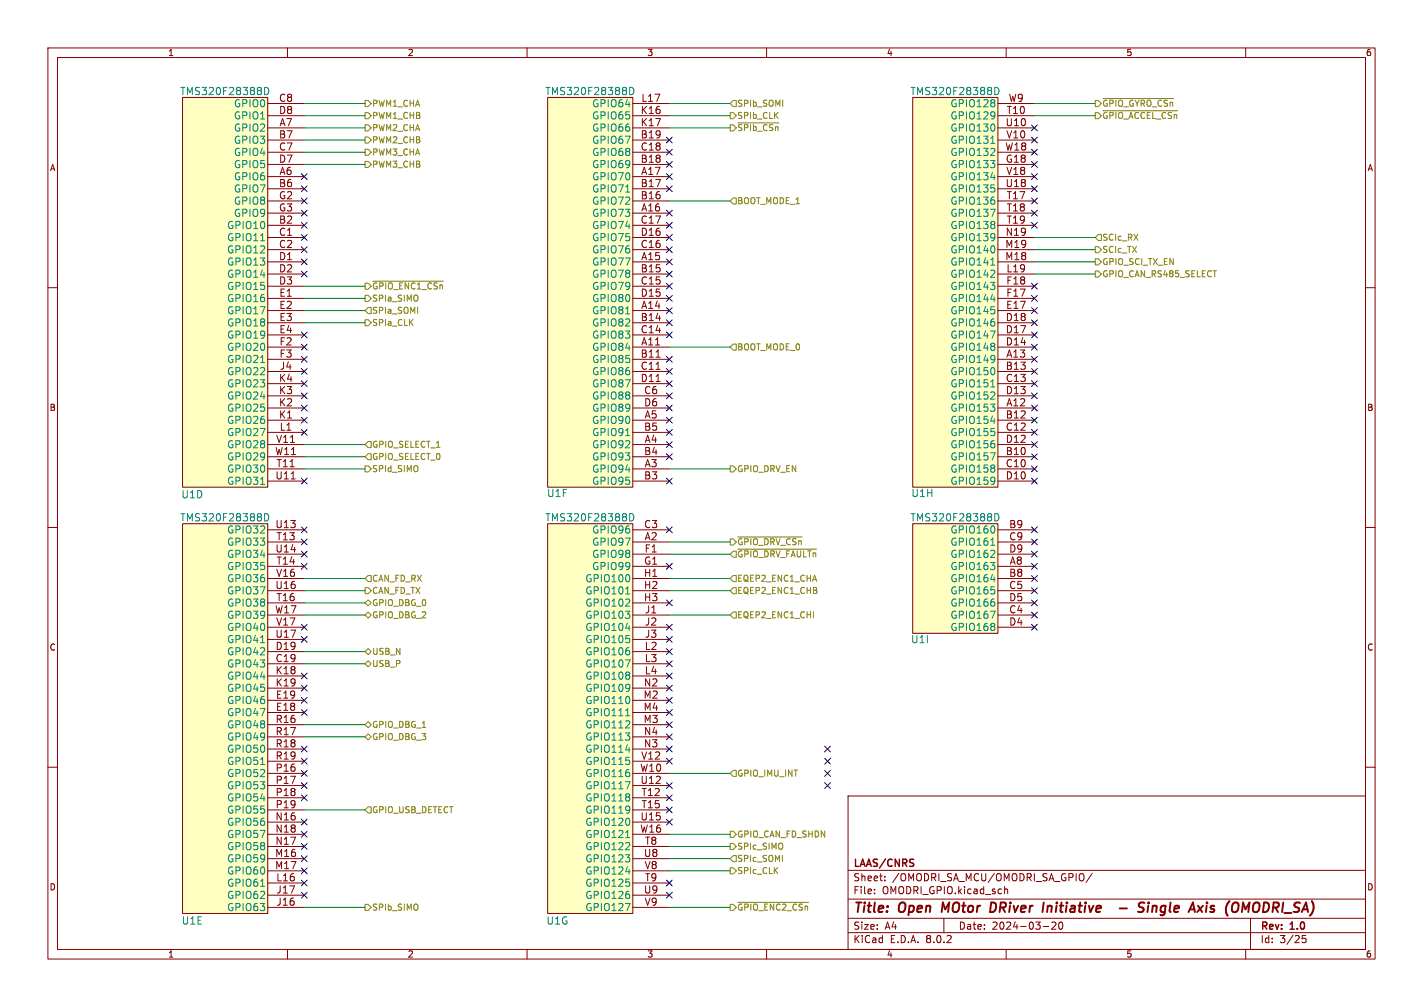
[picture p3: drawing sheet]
<svg xmlns="http://www.w3.org/2000/svg" width="297mm" height="210mm" viewBox="0 0 297 210" stroke-linecap="round" stroke-linejoin="round" font-family="sans-serif">
<g fill="none" stroke="#840000" stroke-width=".21">
<path d="M10 10h277v190h-277zM12 12h273v186h-273zM60 10v2M110 10v2M160 10v2M210 10v2M260 10v2M10 60h2M285 60h2M10 110h2M285 110h2M10 160h2"/>
<path d="M285 160h2M177 166h108v32h-108zM60 198v2M110 198v2M160 198v2M177 194.5h108M177 191.5h108M177 187.5h108M177 181.5h108M182.5 186.3v.1M182.5 185.5v.1M184.7 183.6v.1"/>
<path d="M184.7 182.8v.1M197 191.5v3M209.7 184.9v1.5M209.7 185.5l.2-.1 .3 .1 .1 .9M210 198v2M217.7 193.2h1.2M219.5 192.4l.6-.1 .3 .4-.9 1.1h.9M221.2 192.4l.1-.1a.8 .8 0 0 1 .5 .7 .8 .8 0 0 1-.5 .8 1 1 0 0 1-.1-1.4zM226 182.3a1.07 1.07 0 0 1 0 1.3M228 182.1l-1.3 2M260 198v2M261 191.5v6.5"/>
<path d="M272.5 195.1h-.7l-.1 .7 .3-.1h.5l.1 .3-.1 .5-.2 .1-.6-.1"/>
</g>
<g fill="none" stroke="#840000" stroke-width=".4">
<path d="M196.8 188.2l-.3 2M207.6 188.3l-.7-.1-.3 2h.5l.5-.3M218.7 188.9l-.2 1.3M219.3 188.9l-.6 .2M233.7 189.4h1.5M238.9 188.3a.85 .85 0 0 0-1.1 .1l-.1 .6M239.7 188.9l-.2 1.3M239.7 188.2v.2M240.6 189.1l.3-.2 .5 .1-.1 1.2M240.6 188.9l-.2 1.3M251.9 188.2v.2M252.6 190.1l.5 .1"/>
<path d="M253.3 188.9l-.5 .1-.1 .3v.1l.5 .1M261.6 188.9l-.1 1"/>
</g>
<path d="M190.5 20.3h17.8v81.3h-17.8z" fill="#ffffc2"/>
<g fill="none" stroke="#840000" stroke-width=".21">
<path d="M190.5 20.3h17.8v81.3h-17.8zM208.3 34.3h7.6M208.3 24.1h7.6M208.3 26.7h7.6M208.3 39.4h7.6M208.3 29.2h7.6M208.3 36.8h7.6M208.3 31.8h7.6M208.3 21.6h7.6M208.3 59.7h7.6M208.3 57.2h7.6M208.3 54.6h7.6"/>
<path d="M208.3 52.1h7.6M208.3 49.5h7.6M208.3 41.9h7.6M208.3 44.5h7.6M208.3 47h7.6M208.3 74.9h7.6M208.3 77.5h7.6M208.3 72.4h7.6M208.3 69.9h7.6M208.3 67.3h7.6M208.3 64.8h7.6M208.3 62.2h7.6"/>
<path d="M208.3 85.1h7.6M208.3 95.3h7.6M208.3 87.6h7.6M208.3 97.8h7.6M208.3 90.2h7.6M208.3 80h7.6M208.3 92.7h7.6M208.3 82.6h7.6M208.3 100.3h7.6"/>
</g>
<g fill="none" stroke="#008484" stroke-width=".21">
<path d="M207.6 18.2a.77 .77 0 0 1 .9 .8 .77 .77 0 0 1-.9 .7zM206.7 32.4h.9M206.8 29.9h.8M206.8 37h.9M207.6 31.1v.5M206.7 57.8h.9M206.7 43.6h1l-.6 1.5M206.8 55.3h.8M207.6 56.5v.5M206.7 69h1l-.6 1.5M206.8 62.4h.9M206.7 94.4h1l-.6 1.5"/>
<path d="M206.7 83.2h.9M206.8 87.8h.9M206.8 80.7h.8M207.6 81.9v.5"/>
</g>
<path d="M38.1 20.3h17.8v81.3h-17.8z" fill="#ffffc2"/>
<g fill="none" stroke="#840000" stroke-width=".21">
<path d="M38.1 20.3h17.8v81.3h-17.8zM55.9 36.8h7.6M55.9 26.7h7.6M55.9 39.4h7.6M55.9 29.2h7.6M55.9 31.8h7.6M55.9 21.6h7.6M55.9 34.3h7.6M55.9 24.1h7.6M55.9 47h7.6M55.9 49.5h7.6M55.9 52.1h7.6"/>
<path d="M55.9 54.6h7.6M55.9 57.2h7.6M55.9 59.7h7.6M55.9 41.9h7.6M55.9 44.5h7.6M55.9 62.2h7.6M55.9 64.8h7.6M55.9 67.3h7.6M55.9 69.9h7.6M55.9 72.4h7.6M55.9 74.9h7.6M55.9 77.5h7.6"/>
<path d="M55.9 87.6h7.6M55.9 85.1h7.6M55.9 82.6h7.6M55.9 80h7.6M55.9 90.2h7.6M55.9 97.8h7.6M55.9 92.7h7.6M55.9 95.3h7.6M60.8 99.9h.8M55.9 100.3h7.6"/>
</g>
<path d="M55.2 18.2a.77 .77 0 0 1 .9 .8 .77 .77 0 0 1-.9 .7zM54.4 50.2h.8M54.4 75.6h.8M54.4 101h.8" fill="none" stroke="#008484" stroke-width=".21"/>
<path d="M190.5 109.2h17.8v22.9h-17.8z" fill="#ffffc2"/>
<path d="M190.5 109.2h17.8v22.9h-17.8zM208.3 118.1h7.6M208.3 110.5h7.6M208.3 113h7.6M208.3 115.6h7.6M208.3 120.7h7.6M208.3 128.3h7.6M208.3 123.2h7.6M208.3 130.8h7.6M208.3 125.7h7.6" fill="none" stroke="#840000" stroke-width=".21"/>
<path d="M206.7 116.3h.9M206.8 113.7h.8M207.6 114.9v.5M207.6 107.1a.77 .77 0 0 1 .9 .8 .77 .77 0 0 1-.9 .7zM206.7 127.5h1l-.6 1.5M206.8 120.8h.9" fill="none" stroke="#008484" stroke-width=".21"/>
<path d="M114.3 109.2h17.8v81.3h-17.8z" fill="#ffffc2"/>
<g fill="none" stroke="#840000" stroke-width=".21">
<path d="M114.3 109.2h17.8v81.3h-17.8zM132.1 113h7.6M132.1 110.5h7.6M132.1 115.6h7.6M132.1 118.1h7.6M132.1 120.7h7.6M132.1 123.2h7.6M132.1 125.7h7.6M132.1 128.3h7.6M132.1 130.8h7.6M132.1 133.4h7.6M132.1 135.9h7.6"/>
<path d="M132.1 138.4h7.6M132.1 141h7.6M132.1 146.1h7.6M132.1 151.1h7.6M132.1 148.6h7.6M132.1 143.5h7.6M132.1 156.2h7.6M132.1 153.7h7.6M132.1 158.8h7.6M132.1 166.4h7.6M132.1 168.9h7.6M132.1 176.5h7.6"/>
<path d="M132.1 163.8h7.6M132.1 171.5h7.6M132.1 179.1h7.6M132.1 161.3h7.6M132.1 174h7.6M132.1 184.2h7.6M132.1 186.7h7.6M132.1 181.6h7.6M132.1 189.2h7.6"/>
</g>
<g fill="none" stroke="#008484" stroke-width=".21">
<path d="M131.4 107.1a.77 .77 0 0 1 .9 .8 .77 .77 0 0 1-.9 .7zM130.5 126.4h.9M130.5 137.6h1l-.6 1.5M130.6 123.9h.8M130.6 131h.9M131.4 125.1v.5M130.5 151.8h.9M130.6 149.3h.8M130.6 156.4h.9M131.4 150.5v.5M130.5 177.2h.9M130.5 163h1l-.6 1.5"/>
<path d="M130.6 174.7h.8M131.4 175.9v.5M130.5 188.4h1l-.6 1.5M130.6 181.8h.9"/>
</g>
<path d="M38.1 109.2h17.8v81.3h-17.8z" fill="#ffffc2"/>
<g fill="none" stroke="#840000" stroke-width=".21">
<path d="M38.1 109.2h17.8v81.3h-17.8zM55.9 113h7.6M55.9 118.1h7.6M55.9 110.5h7.6M55.9 115.6h7.6M55.9 138.4h7.6M55.9 135.9h7.6M55.9 125.7h7.6M55.9 123.2h7.6M55.9 133.4h7.6M55.9 120.7h7.6M55.9 130.8h7.6"/>
<path d="M55.9 128.3h7.6M55.9 148.6h7.6M55.9 146.1h7.6M55.9 141h7.6M55.9 143.5h7.6M55.9 151.1h7.6M55.9 153.7h7.6M55.9 156.2h7.6M55.9 158.8h7.6M55.9 179.1h7.6M55.9 171.5h7.6M55.9 176.5h7.6"/>
<path d="M55.9 174h7.6M55.9 161.3h7.6M55.9 163.8h7.6M55.9 166.4h7.6M55.9 168.9h7.6M55.9 189.2h7.6M55.9 186.7h7.6M55.9 184.2h7.6M55.9 181.6h7.6"/>
</g>
<path d="M55.2 107.1a.77 .77 0 0 1 .9 .8 .77 .77 0 0 1-.9 .7zM54.4 134h.8M54.4 159.4h.8M54.4 184.8h.8" fill="none" stroke="#008484" stroke-width=".21"/>
<path d="M114.3 20.3h17.8v81.3h-17.8z" fill="#ffffc2"/>
<g fill="none" stroke="#840000" stroke-width=".21">
<path d="M114.3 20.3h17.8v81.3h-17.8zM132.1 36.8h7.6M132.1 39.4h7.6M132.1 34.3h7.6M132.1 29.2h7.6M132.1 31.8h7.6M132.1 24.1h7.6M132.1 26.7h7.6M132.1 21.6h7.6M132.1 54.6h7.6M132.1 44.5h7.6M132.1 57.2h7.6"/>
<path d="M132.1 41.9h7.6M132.1 59.7h7.6M132.1 52.1h7.6M132.1 47h7.6M132.1 49.5h7.6M132.1 72.4h7.6M132.1 64.8h7.6M132.1 74.9h7.6M132.1 67.3h7.6M132.1 77.5h7.6M132.1 69.9h7.6M132.1 62.2h7.6"/>
<path d="M136.9 74.5h.9M132.1 97.8h7.6M132.1 92.7h7.6M132.1 87.6h7.6M132.1 95.3h7.6M132.1 90.2h7.6M132.1 82.6h7.6M132.1 80h7.6M132.1 85.1h7.6M132.1 100.3h7.6"/>
</g>
<path d="M131.4 18.2a.77 .77 0 0 1 .9 .8 .77 .77 0 0 1-.9 .7zM130.6 40.1h.8M130.6 65.5h.8M130.6 90.9h.8" fill="none" stroke="#008484" stroke-width=".21"/>
<g fill="none" stroke="#848400" stroke-width=".21">
<path d="M76.2 33.7h.6l.7 .6-.7 .6h-.6zM76.2 21h.6l.7 .6-.7 .6h-.6zM76.2 26h.6l.7 .7-.7 .6h-.6zM76.2 23.5h.6l.7 .6-.7 .7h-.6zM76.2 28.6h.6l.7 .6-.7 .6h-.6zM76.2 31.1h.6l.7 .7-.7 .6h-.6zM152.4 26h.6l.7 .7-.7 .6h-.6zM152.4 23.5h.6l.7 .6-.7 .7h-.6zM153 21h.7v1.2h-.7l-.6-.6zM154 25.6h8.6M228.6 21h.6l.7 .6-.7 .6h-.6zM228.6 23.5h.6l.7 .6-.7 .7h-.6z"/>
<path d="M230.2 20.5h14.7M230.2 23.1h15.6M76.2 59.1h.6l.7 .6-.7 .6h-.6zM77.8 58.6h14.7M153 41.3h.7v1.2h-.7l-.6-.6zM228.6 54h.6l.7 .6-.7 .6h-.6zM228.6 56.5h.6l.7 .7-.7 .6h-.6zM228.6 51.4h.6l.7 .7-.7 .6h-.6zM229.2 48.9h.7v1.3h-.7l-.6-.7zM76.2 66.7h.6l.7 .6-.7 .6h-.6zM76.2 61.6h.6l.7 .6-.7 .7h-.6zM76.8 64.1h.7v1.3h-.7l-.6-.6z"/>
<path d="M153 71.8h.7v1.2h-.7l-.6-.6zM76.2 97.2h.6l.7 .6-.7 .6h-.6zM76.8 92.1h.7v1.2h-.7l-.6-.6zM76.8 94.6h.7v1.3h-.7l-.6-.6zM152.4 97.2h.6l.7 .6-.7 .6h-.6zM152.4 112.4h.6l.7 .6-.7 .7h-.6zM153 114.9h.7v1.3h-.7l-.6-.6zM154 114.5h16.4M154 112h13.4M76.2 135.9l.6-.6 .7 .6-.7 .6zM76.2 138.4l.6-.6 .7 .6-.7 .7zM76.2 128.3l.6-.7 .7 .7-.7 .6z"/>
<path d="M76.2 122.6h.6l.7 .6-.7 .6h-.6zM76.2 125.7l.6-.6 .7 .6-.7 .7zM76.8 120h.7v1.3h-.7l-.6-.6zM153 127.6h.7v1.3h-.7l-.6-.6zM153 122.6h.7v1.2h-.7l-.6-.6zM153 120h.7v1.3h-.7l-.6-.6zM76.2 151.1l.6-.6 .7 .6-.7 .7zM76.8 153l.7 .7-.7 .6-.6-.6zM76.8 168.3h.7v1.2h-.7l-.6-.6zM152.4 175.9h.6l.7 .6-.7 .7h-.6zM152.4 173.4h.6l.7 .6-.7 .6h-.6zM153 178.4h.7v1.3h-.7l-.6-.6z"/>
<path d="M153 160.7h.7v1.2h-.7l-.6-.6zM76.2 188.6h.6l.7 .6-.7 .7h-.6zM152.4 188.6h.6l.7 .6-.7 .7h-.6zM152.4 181h.6l.7 .6-.7 .6h-.6zM154 188.2h14.7"/>
</g>
<g fill="none" stroke="#008400" stroke-width=".21">
<path d="M63.5 21.6h12.7M63.5 24.1h12.7M63.5 26.7h12.7M63.5 34.3h12.7M63.5 31.8h12.7M63.5 29.2h12.7M139.7 21.6h12.7M139.7 24.1h12.7M139.7 26.7h12.7M215.9 21.6h12.7M215.9 24.1h12.7M63.5 59.7h12.7"/>
<path d="M139.7 41.9h12.7M215.9 57.2h12.7M215.9 49.5h12.7M215.9 54.6h12.7M215.9 52.1h12.7M63.5 64.8h12.7M63.5 67.3h12.7M63.5 62.2h12.7M139.7 72.4h12.7M63.5 95.3h12.7M63.5 92.7h12.7M63.5 97.8h12.7"/>
<path d="M139.7 97.8h12.7M139.7 113h12.7M139.7 115.6h12.7M63.5 123.2h12.7M63.5 120.7h12.7M63.5 138.4h12.7M63.5 128.3h12.7M63.5 125.7h12.7M63.5 135.9h12.7M139.7 123.2h12.7M139.7 120.7h12.7M139.7 128.3h12.7"/>
<path d="M63.5 153.7h12.7M63.5 151.1h12.7M63.5 168.9h12.7M139.7 174h12.7M139.7 176.5h12.7M139.7 179.1h12.7M139.7 161.3h12.7M63.5 189.2h12.7M139.7 189.2h12.7M139.7 181.6h12.7"/>
</g>
<g fill="none" stroke="#000084" stroke-width=".21">
<path d="M62.9 38.8l1.2 1.2M62.9 36.2l1.2 1.2M64.1 38.8l-1.2 1.2M64.1 36.2l-1.2 1.2M139.1 38.8l1.2 1.2M139.1 33.7l1.2 1.2M139.1 36.2l1.2 1.2M139.1 28.6l1.2 1.2M139.1 31.1l1.2 1.3M140.3 38.8l-1.2 1.2M140.3 33.7l-1.2 1.2M140.3 36.2l-1.2 1.2"/>
<path d="M140.3 28.6l-1.2 1.2M140.3 31.1l-1.2 1.3M215.3 26.1l1.2 1.2M215.3 28.6l1.2 1.2M215.3 31.1l1.2 1.3M215.3 38.8l1.2 1.2M215.3 33.7l1.2 1.2M215.3 36.2l1.2 1.2M216.5 26.1l-1.2 1.2M216.5 28.6l-1.2 1.2M216.5 31.1l-1.2 1.3M216.5 38.8l-1.2 1.2"/>
<path d="M216.5 33.7l-1.2 1.2M216.5 36.2l-1.2 1.2M62.9 51.5l1.2 1.2M62.9 56.5l1.2 1.3M62.9 41.3l1.2 1.2M62.9 54l1.2 1.2M62.9 43.8l1.2 1.3M62.9 46.4l1.2 1.2M62.9 48.9l1.2 1.2M64.1 51.5l-1.2 1.2M64.1 56.5l-1.2 1.3M64.1 41.3l-1.2 1.2"/>
<path d="M64.1 54l-1.2 1.2M64.1 43.8l-1.2 1.3M64.1 46.4l-1.2 1.2M64.1 48.9l-1.2 1.2M139.1 46.4l1.2 1.2M139.1 48.9l1.2 1.2M139.1 51.5l1.2 1.2M139.1 43.8l1.2 1.3M139.1 59.1l1.2 1.2M139.1 56.5l1.2 1.3M139.1 54l1.2 1.2M140.3 46.4l-1.2 1.2"/>
<path d="M140.3 48.9l-1.2 1.2M140.3 51.5l-1.2 1.2M140.3 43.8l-1.2 1.3M140.3 59.1l-1.2 1.2M140.3 56.5l-1.2 1.3M140.3 54l-1.2 1.2M215.3 43.8l1.2 1.3M215.3 46.4l1.2 1.2M215.3 59.1l1.2 1.2M215.3 41.3l1.2 1.2M216.5 43.8l-1.2 1.3M216.5 46.4l-1.2 1.2"/>
<path d="M216.5 59.1l-1.2 1.2M216.5 41.3l-1.2 1.2M62.9 69.2l1.2 1.3M62.9 71.8l1.2 1.2M62.9 74.3l1.2 1.2M62.9 79.4l1.2 1.2M62.9 76.9l1.2 1.2M64.1 69.2l-1.2 1.3M64.1 71.8l-1.2 1.2M64.1 74.3l-1.2 1.2M64.1 79.4l-1.2 1.2M64.1 76.9l-1.2 1.2"/>
<path d="M139.1 74.3l1.2 1.2M139.1 61.6l1.2 1.2M139.1 66.7l1.2 1.2M139.1 64.2l1.2 1.2M139.1 76.9l1.2 1.2M139.1 69.2l1.2 1.3M139.1 79.4l1.2 1.2M140.3 74.3l-1.2 1.2M140.3 61.6l-1.2 1.2M140.3 66.7l-1.2 1.2M140.3 64.2l-1.2 1.2M140.3 76.9l-1.2 1.2"/>
<path d="M140.3 69.2l-1.2 1.3M140.3 79.4l-1.2 1.2M215.3 64.2l1.2 1.2M215.3 61.6l1.2 1.2M215.3 66.7l1.2 1.2M215.3 79.4l1.2 1.2M215.3 71.8l1.2 1.2M215.3 76.9l1.2 1.2M215.3 69.2l1.2 1.3M215.3 74.3l1.2 1.2M216.5 64.2l-1.2 1.2M216.5 61.6l-1.2 1.2"/>
<path d="M216.5 66.7l-1.2 1.2M216.5 79.4l-1.2 1.2M216.5 71.8l-1.2 1.2M216.5 76.9l-1.2 1.2M216.5 69.2l-1.2 1.3M216.5 74.3l-1.2 1.2M62.9 89.6l1.2 1.2M62.9 84.5l1.2 1.2M62.9 87l1.2 1.2M62.9 81.9l1.2 1.3M62.9 99.7l1.2 1.2M64.1 89.6l-1.2 1.2"/>
<path d="M64.1 84.5l-1.2 1.2M64.1 87l-1.2 1.2M64.1 81.9l-1.2 1.3M64.1 99.7l-1.2 1.2M139.1 94.6l1.2 1.3M139.1 92.1l1.2 1.2M139.1 84.5l1.2 1.2M139.1 87l1.2 1.2M139.1 81.9l1.2 1.3M139.1 89.6l1.2 1.2M139.1 99.7l1.2 1.2M140.3 94.6l-1.2 1.3"/>
<path d="M140.3 92.1l-1.2 1.2M140.3 84.5l-1.2 1.2M140.3 87l-1.2 1.2M140.3 81.9l-1.2 1.3M140.3 89.6l-1.2 1.2M140.3 99.7l-1.2 1.2M215.3 97.2l1.2 1.2M215.3 92.1l1.2 1.2M215.3 99.7l1.2 1.2M215.3 87l1.2 1.2M215.3 94.6l1.2 1.3M215.3 89.6l1.2 1.2"/>
<path d="M215.3 81.9l1.2 1.3M215.3 84.5l1.2 1.2M216.5 97.2l-1.2 1.2M216.5 92.1l-1.2 1.2M216.5 99.7l-1.2 1.2M216.5 87l-1.2 1.2M216.5 94.6l-1.2 1.3M216.5 89.6l-1.2 1.2M216.5 81.9l-1.2 1.3M216.5 84.5l-1.2 1.2M62.9 117.5l1.2 1.2M62.9 112.4l1.2 1.2"/>
<path d="M62.9 115l1.2 1.2M62.9 109.9l1.2 1.2M64.1 117.5l-1.2 1.2M64.1 115l-1.2 1.2M64.1 109.9l-1.2 1.2M64.1 112.4l-1.2 1.2M139.1 117.5l1.2 1.2M139.1 109.9l1.2 1.2M140.3 117.5l-1.2 1.2M140.3 109.9l-1.2 1.2M215.3 112.4l1.2 1.2M215.3 109.9l1.2 1.2"/>
<path d="M215.3 115l1.2 1.2M215.3 117.5l1.2 1.2M216.5 115l-1.2 1.2M216.5 112.4l-1.2 1.2M216.5 109.9l-1.2 1.2M216.5 117.5l-1.2 1.2M62.9 130.2l1.2 1.2M62.9 132.7l1.2 1.3M64.1 130.2l-1.2 1.2M64.1 132.7l-1.2 1.3M139.1 130.2l1.2 1.2M139.1 125.1l1.2 1.2"/>
<path d="M139.1 132.7l1.2 1.3M139.1 135.3l1.2 1.2M139.1 137.8l1.2 1.2M140.3 135.3l-1.2 1.2M140.3 130.2l-1.2 1.2M140.3 125.1l-1.2 1.2M140.3 132.7l-1.2 1.3M140.3 137.8l-1.2 1.2M215.3 127.7l1.2 1.2M215.3 125.1l1.2 1.2M215.3 130.2l1.2 1.2M215.3 120l1.2 1.3"/>
<path d="M215.3 122.6l1.2 1.2M216.5 120l-1.2 1.3M216.5 127.7l-1.2 1.2M216.5 125.1l-1.2 1.2M216.5 130.2l-1.2 1.2M216.5 122.6l-1.2 1.2M62.9 145.4l1.2 1.3M62.9 142.9l1.2 1.2M62.9 140.4l1.2 1.2M62.9 148l1.2 1.2M62.9 158.1l1.2 1.3M62.9 155.6l1.2 1.2"/>
<path d="M64.1 140.4l-1.2 1.2M64.1 145.4l-1.2 1.3M64.1 158.1l-1.2 1.3M64.1 142.9l-1.2 1.2M64.1 148l-1.2 1.2M64.1 155.6l-1.2 1.2M139.1 155.6l1.2 1.2M139.1 158.1l1.2 1.3M139.1 148l1.2 1.2M139.1 140.4l1.2 1.2M139.1 142.9l1.2 1.2M139.1 145.4l1.2 1.3"/>
<path d="M139.1 150.5l1.2 1.2M139.1 153.1l1.2 1.2M140.3 140.4l-1.2 1.2M140.3 142.9l-1.2 1.2M140.3 155.6l-1.2 1.2M140.3 158.1l-1.2 1.3M140.3 148l-1.2 1.2M140.3 145.4l-1.2 1.3M140.3 150.5l-1.2 1.2M140.3 153.1l-1.2 1.2M172.1 158.1l1.2 1.3M172.1 155.6l1.2 1.2"/>
<path d="M173.3 158.1l-1.2 1.3M173.3 155.6l-1.2 1.2M62.9 165.8l1.2 1.2M62.9 163.2l1.2 1.2M62.9 170.8l1.2 1.3M62.9 173.4l1.2 1.2M62.9 175.9l1.2 1.2M62.9 178.5l1.2 1.2M62.9 160.7l1.2 1.2M64.1 170.8l-1.2 1.3M64.1 160.7l-1.2 1.2M64.1 165.8l-1.2 1.2"/>
<path d="M64.1 163.2l-1.2 1.2M64.1 173.4l-1.2 1.2M64.1 175.9l-1.2 1.2M64.1 178.5l-1.2 1.2M139.1 170.8l1.2 1.3M139.1 163.2l1.2 1.2M139.1 165.8l1.2 1.2M139.1 168.3l1.2 1.2M140.3 168.3l-1.2 1.2M140.3 165.8l-1.2 1.2M140.3 170.8l-1.2 1.3M140.3 163.2l-1.2 1.2"/>
<path d="M172.1 163.2l1.2 1.2M172.1 160.7l1.2 1.2M173.3 163.2l-1.2 1.2M173.3 160.7l-1.2 1.2M62.9 186.1l1.2 1.2M62.9 183.5l1.2 1.3M62.9 181l1.2 1.2M64.1 186.1l-1.2 1.2M64.1 183.5l-1.2 1.3M64.1 181l-1.2 1.2M139.1 183.5l1.2 1.3M139.1 186.1l1.2 1.2"/>
<path d="M140.3 186.1l-1.2 1.2M140.3 183.5l-1.2 1.3"/>
</g>
<g font-size="2.8" fill="#840000">
<text x="178" y="190.9">Title:</text>
<text x="187.7" y="190.9">Open</text>
<text x="197.4" y="190.9">MOtor</text>
<text x="208.3" y="190.9">DRiver</text>
<text x="220.1" y="190.9">Initiative</text>
<text x="237.7" y="190.9">-</text>
<text x="242.5" y="190.9">Single</text>
<text x="254" y="190.9">Axis</text>
<text x="262.2" y="190.9">(OMODRI_SA)</text>
</g>
<g font-size="2.1" fill="#008484">
<text x="37.5" y="20">TMS320F28388D</text>
<text x="48.8" y="22.6">GPIO0</text>
<text x="113.7" y="20">TMS320F28388D</text>
<text x="123.5" y="22.6">GPIO64</text>
<text x="189.9" y="20">TMS320F28388D</text>
<text x="198.3" y="22.6">GPIO128</text>
<text x="48.8" y="27.6">GPIO2</text>
<text x="48.8" y="25.1">GPIO1</text>
<text x="123.5" y="25.1">GPIO65</text>
<text x="123.5" y="27.6">GPIO66</text>
<text x="198.3" y="25.1">GPIO129</text>
<text x="198.3" y="27.6">GPIO130</text>
<text x="48.8" y="30.2">GPIO3</text>
<text x="48.8" y="32.7">GPIO4</text>
<text x="48.8" y="35.3">GPIO5</text>
<text x="123.5" y="35.3">GPIO69</text>
<text x="123.5" y="30.2">GPIO67</text>
<text x="123.5" y="32.7">GPIO68</text>
<text x="198.3" y="35.3">GPIO133</text>
<text x="198.3" y="30.2">GPIO131</text>
<text x="198.3" y="32.7">GPIO132</text>
<text x="48.8" y="37.8">GPIO6</text>
<text x="48.8" y="40.3">GPIO7</text>
<text x="123.5" y="37.8">GPIO70</text>
<text x="123.5" y="40.3">GPIO71</text>
<text x="198.3" y="40.3">GPIO135</text>
<text x="198.3" y="37.8">GPIO134</text>
<text x="47.3" y="48">GPIO10</text>
<text x="48.8" y="42.9">GPIO8</text>
<text x="48.8" y="45.4">GPIO9</text>
<text x="123.5" y="45.4">GPIO73</text>
<text x="123.5" y="42.9">GPIO72</text>
<text x="123.5" y="48">GPIO74</text>
<text x="198.3" y="42.9">GPIO136</text>
<text x="198.3" y="45.4">GPIO137</text>
<text x="198.3" y="48">GPIO138</text>
<text x="47.3" y="50.5">GPIO11</text>
<text x="47.3" y="53">GPIO12</text>
<text x="123.5" y="53">GPIO76</text>
<text x="123.5" y="50.5">GPIO75</text>
<text x="198.3" y="53">GPIO140</text>
<text x="198.3" y="50.5">GPIO139</text>
<text x="47.3" y="55.6">GPIO13</text>
<text x="47.3" y="58.1">GPIO14</text>
<text x="123.5" y="55.6">GPIO77</text>
<text x="123.5" y="58.1">GPIO78</text>
<text x="198.3" y="58.1">GPIO142</text>
<text x="198.3" y="55.6">GPIO141</text>
<text x="47.3" y="60.7">GPIO15</text>
<text x="47.3" y="63.2">GPIO16</text>
<text x="47.3" y="65.7">GPIO17</text>
<text x="123.5" y="65.7">GPIO81</text>
<text x="123.5" y="60.7">GPIO79</text>
<text x="123.5" y="63.2">GPIO80</text>
<text x="198.3" y="65.7">GPIO145</text>
<text x="198.3" y="63.2">GPIO144</text>
<text x="198.3" y="60.7">GPIO143</text>
<text x="47.3" y="68.3">GPIO18</text>
<text x="47.3" y="70.8">GPIO19</text>
<text x="123.5" y="68.3">GPIO82</text>
<text x="123.5" y="70.8">GPIO83</text>
<text x="198.3" y="70.8">GPIO147</text>
<text x="198.3" y="68.3">GPIO146</text>
<text x="47.3" y="73.4">GPIO20</text>
<text x="47.3" y="75.9">GPIO21</text>
<text x="123.5" y="73.4">GPIO84</text>
<text x="123.5" y="75.9">GPIO85</text>
<text x="198.3" y="75.9">GPIO149</text>
<text x="198.3" y="73.4">GPIO148</text>
<text x="47.3" y="78.4">GPIO22</text>
<text x="47.3" y="83.5">GPIO24</text>
<text x="47.3" y="81">GPIO23</text>
<text x="123.5" y="78.4">GPIO86</text>
<text x="123.5" y="83.5">GPIO88</text>
<text x="123.5" y="81">GPIO87</text>
<text x="198.3" y="78.4">GPIO150</text>
<text x="198.3" y="81">GPIO151</text>
<text x="198.3" y="83.5">GPIO152</text>
<text x="47.3" y="88.6">GPIO26</text>
<text x="47.3" y="86.1">GPIO25</text>
<text x="123.5" y="88.6">GPIO90</text>
<text x="123.5" y="86.1">GPIO89</text>
<text x="198.3" y="86.1">GPIO153</text>
<text x="198.3" y="88.6">GPIO154</text>
<text x="47.3" y="91.1">GPIO27</text>
<text x="47.3" y="93.7">GPIO28</text>
<text x="123.5" y="93.7">GPIO92</text>
<text x="123.5" y="91.1">GPIO91</text>
<text x="198.3" y="91.1">GPIO155</text>
<text x="198.3" y="93.7">GPIO156</text>
<text x="47.3" y="98.8">GPIO30</text>
<text x="47.3" y="101.3">GPIO31</text>
<text x="47.3" y="96.2">GPIO29</text>
<text x="123.5" y="98.8">GPIO94</text>
<text x="123.5" y="101.3">GPIO95</text>
<text x="123.5" y="96.2">GPIO93</text>
<text x="198.3" y="96.2">GPIO157</text>
<text x="198.3" y="98.8">GPIO158</text>
<text x="198.3" y="101.3">GPIO159</text>
<text x="37.8" y="104.1">U1D</text>
<text x="114.1" y="103.9">U1F</text>
<text x="190.1" y="103.9">U1H</text>
<text x="37.5" y="108.9">TMS320F28388D</text>
<text x="47.3" y="111.5">GPIO32</text>
<text x="113.7" y="108.9">TMS320F28388D</text>
<text x="123.5" y="111.5">GPIO96</text>
<text x="189.9" y="108.9">TMS320F28388D</text>
<text x="198.3" y="111.5">GPIO160</text>
<text x="47.3" y="114">GPIO33</text>
<text x="47.3" y="119.1">GPIO35</text>
<text x="47.3" y="116.5">GPIO34</text>
<text x="123.5" y="114">GPIO97</text>
<text x="123.5" y="116.5">GPIO98</text>
<text x="123.5" y="119.1">GPIO99</text>
<text x="198.3" y="119.1">GPIO163</text>
<text x="198.3" y="114">GPIO161</text>
<text x="198.3" y="116.5">GPIO162</text>
<text x="47.3" y="124.2">GPIO37</text>
<text x="47.3" y="121.6">GPIO36</text>
<text x="122.1" y="121.6">GPIO100</text>
<text x="122.1" y="124.2">GPIO101</text>
<text x="198.3" y="121.6">GPIO164</text>
<text x="198.3" y="124.2">GPIO165</text>
<text x="47.3" y="126.7">GPIO38</text>
<text x="47.3" y="131.8">GPIO40</text>
<text x="47.3" y="129.2">GPIO39</text>
<text x="122.1" y="126.7">GPIO102</text>
<text x="122.1" y="129.2">GPIO103</text>
<text x="122.1" y="131.8">GPIO104</text>
<text x="198.3" y="129.2">GPIO167</text>
<text x="198.3" y="131.8">GPIO168</text>
<text x="198.3" y="126.7">GPIO166</text>
<text x="47.3" y="136.9">GPIO42</text>
<text x="47.3" y="134.3">GPIO41</text>
<text x="122.1" y="134.3">GPIO105</text>
<text x="122.1" y="136.9">GPIO106</text>
<text x="190.1" y="134.3">U1I</text>
<text x="47.3" y="139.4">GPIO43</text>
<text x="47.3" y="141.9">GPIO44</text>
<text x="122.1" y="139.4">GPIO107</text>
<text x="122.1" y="141.9">GPIO108</text>
<text x="47.3" y="149.6">GPIO47</text>
<text x="47.3" y="147">GPIO46</text>
<text x="47.3" y="144.5">GPIO45</text>
<text x="122.1" y="147">GPIO110</text>
<text x="122.1" y="149.6">GPIO111</text>
<text x="122.1" y="144.5">GPIO109</text>
<text x="47.3" y="152.1">GPIO48</text>
<text x="47.3" y="154.6">GPIO49</text>
<text x="122.1" y="152.1">GPIO112</text>
<text x="122.1" y="154.6">GPIO113</text>
<text x="47.3" y="157.2">GPIO50</text>
<text x="47.3" y="159.7">GPIO51</text>
<text x="122.1" y="157.2">GPIO114</text>
<text x="122.1" y="159.7">GPIO115</text>
<text x="47.3" y="162.3">GPIO52</text>
<text x="47.3" y="164.8">GPIO53</text>
<text x="47.3" y="167.3">GPIO54</text>
<text x="122.1" y="167.3">GPIO118</text>
<text x="122.1" y="164.8">GPIO117</text>
<text x="122.1" y="162.3">GPIO116</text>
<text x="47.3" y="172.4">GPIO56</text>
<text x="47.3" y="169.9">GPIO55</text>
<text x="122.1" y="169.9">GPIO119</text>
<text x="122.1" y="172.4">GPIO120</text>
<text x="47.3" y="177.5">GPIO58</text>
<text x="47.3" y="175">GPIO57</text>
<text x="122.1" y="177.5">GPIO122</text>
<text x="122.1" y="175">GPIO121</text>
<text x="47.3" y="185.1">GPIO61</text>
<text x="47.3" y="180">GPIO59</text>
<text x="47.3" y="182.6">GPIO60</text>
<text x="122.1" y="185.1">GPIO125</text>
<text x="122.1" y="180">GPIO123</text>
<text x="122.1" y="182.6">GPIO124</text>
<text x="47.3" y="190.2">GPIO63</text>
<text x="47.3" y="187.7">GPIO62</text>
<text x="122.1" y="187.7">GPIO126</text>
<text x="122.1" y="190.2">GPIO127</text>
<text x="37.8" y="193">U1E</text>
<text x="114" y="193">U1G</text>
</g>
<g font-size="2.1" fill="#840000">
<text x="58.1" y="21.3">C8</text>
<text x="58.1" y="23.9">D8</text>
<text x="133.6" y="23.9">K16</text>
<text x="133.8" y="21.3">L17</text>
<text x="210" y="23.9">T10</text>
<text x="210.4" y="21.3">W9</text>
<text x="58.1" y="29">B7</text>
<text x="58.3" y="26.4">A7</text>
<text x="133.6" y="29">B19</text>
<text x="133.6" y="26.4">K17</text>
<text x="209.8" y="26.4">U10</text>
<text x="209.9" y="29">V10</text>
<text x="58.1" y="31.5">C7</text>
<text x="58.1" y="34">D7</text>
<text x="133.6" y="34">B18</text>
<text x="133.6" y="31.5">C18</text>
<text x="209.7" y="31.5">W18</text>
<text x="209.8" y="34">G18</text>
<text x="58.1" y="39.1">B6</text>
<text x="58.1" y="41.7">G2</text>
<text x="58.3" y="36.6">A6</text>
<text x="133.6" y="41.7">B16</text>
<text x="133.6" y="39.1">B17</text>
<text x="133.7" y="36.6">A17</text>
<text x="209.8" y="39.1">U18</text>
<text x="209.9" y="36.6">V18</text>
<text x="210" y="41.7">T17</text>
<text x="58.1" y="46.7">B2</text>
<text x="58.1" y="44.2">G3</text>
<text x="133.6" y="46.7">C17</text>
<text x="133.7" y="44.2">A16</text>
<text x="210" y="44.2">T18</text>
<text x="210" y="46.7">T19</text>
<text x="58.1" y="49.3">C1</text>
<text x="58.1" y="51.8">C2</text>
<text x="133.6" y="51.8">C16</text>
<text x="133.6" y="49.3">D16</text>
<text x="209.7" y="51.8">M19</text>
<text x="209.8" y="49.3">N19</text>
<text x="58.1" y="54.4">D1</text>
<text x="58.1" y="56.9">D2</text>
<text x="58.1" y="59.4">D3</text>
<text x="133.6" y="56.9">B15</text>
<text x="133.6" y="59.4">C15</text>
<text x="133.7" y="54.4">A15</text>
<text x="209.7" y="54.4">M18</text>
<text x="209.9" y="59.4">F18</text>
<text x="210" y="56.9">L19</text>
<text x="58.2" y="62">E1</text>
<text x="58.2" y="64.5">E2</text>
<text x="133.6" y="62">D15</text>
<text x="133.7" y="64.5">A14</text>
<text x="209.9" y="64.5">E17</text>
<text x="209.9" y="62">F17</text>
<text x="58.2" y="67.1">E3</text>
<text x="58.2" y="69.6">E4</text>
<text x="133.6" y="67.1">B14</text>
<text x="133.6" y="69.6">C14</text>
<text x="209.8" y="69.6">D17</text>
<text x="209.8" y="67.1">D18</text>
<text x="58.3" y="72.1">F2</text>
<text x="58.3" y="74.7">F3</text>
<text x="58.3" y="77.2">J4</text>
<text x="133.6" y="74.7">B11</text>
<text x="133.6" y="77.2">C11</text>
<text x="133.7" y="72.1">A11</text>
<text x="209.8" y="77.2">B13</text>
<text x="209.8" y="72.1">D14</text>
<text x="209.9" y="74.7">A13</text>
<text x="58.1" y="82.3">K3</text>
<text x="58.1" y="79.8">K4</text>
<text x="133.6" y="79.8">D11</text>
<text x="134.3" y="82.3">C6</text>
<text x="209.8" y="79.8">C13</text>
<text x="209.8" y="82.3">D13</text>
<text x="58.1" y="87.4">K1</text>
<text x="58.1" y="84.8">K2</text>
<text x="58.3" y="89.9">L1</text>
<text x="134.3" y="89.9">B5</text>
<text x="134.3" y="84.8">D6</text>
<text x="134.5" y="87.4">A5</text>
<text x="209.8" y="87.4">B12</text>
<text x="209.8" y="89.9">C12</text>
<text x="209.9" y="84.8">A12</text>
<text x="57.3" y="95">W11</text>
<text x="57.5" y="92.5">V11</text>
<text x="134.3" y="95">B4</text>
<text x="134.5" y="92.5">A4</text>
<text x="209.8" y="95">B10</text>
<text x="209.8" y="92.5">D12</text>
<text x="57.4" y="100.1">U11</text>
<text x="57.6" y="97.5">T11</text>
<text x="134.3" y="100.1">B3</text>
<text x="134.5" y="97.5">A3</text>
<text x="209.8" y="97.5">C10</text>
<text x="209.8" y="100.1">D10</text>
<text x="57.4" y="110.2">U13</text>
<text x="57.6" y="112.8">T13</text>
<text x="134.3" y="110.2">C3</text>
<text x="134.5" y="112.8">A2</text>
<text x="210.5" y="110.2">B9</text>
<text x="210.5" y="112.8">C9</text>
<text x="57.4" y="115.3">U14</text>
<text x="57.6" y="117.9">T14</text>
<text x="134.3" y="117.9">G1</text>
<text x="134.5" y="115.3">F1</text>
<text x="210.5" y="115.3">D9</text>
<text x="210.7" y="117.9">A8</text>
<text x="57.4" y="122.9">U16</text>
<text x="57.5" y="120.4">V16</text>
<text x="57.6" y="125.5">T16</text>
<text x="134.3" y="120.4">H1</text>
<text x="134.3" y="122.9">H2</text>
<text x="134.3" y="125.5">H3</text>
<text x="210.5" y="120.4">B8</text>
<text x="210.5" y="122.9">C5</text>
<text x="210.5" y="125.5">D5</text>
<text x="57.3" y="128">W17</text>
<text x="57.5" y="130.6">V17</text>
<text x="134.5" y="128">J1</text>
<text x="134.5" y="130.6">J2</text>
<text x="210.5" y="128">C4</text>
<text x="210.5" y="130.6">D4</text>
<text x="57.4" y="133.1">U17</text>
<text x="57.4" y="135.6">D19</text>
<text x="134.5" y="135.6">L2</text>
<text x="134.5" y="133.1">J3</text>
<text x="57.4" y="138.2">C19</text>
<text x="57.4" y="140.7">K18</text>
<text x="57.4" y="143.3">K19</text>
<text x="134.3" y="143.3">N2</text>
<text x="134.5" y="138.2">L3</text>
<text x="134.5" y="140.7">L4</text>
<text x="57.5" y="148.3">E18</text>
<text x="57.5" y="145.8">E19</text>
<text x="134.2" y="145.8">M2</text>
<text x="134.2" y="148.3">M4</text>
<text x="57.4" y="150.9">R16</text>
<text x="57.4" y="153.4">R17</text>
<text x="57.4" y="156">R18</text>
<text x="134.2" y="150.9">M3</text>
<text x="134.3" y="156">N3</text>
<text x="134.3" y="153.4">N4</text>
<text x="57.4" y="161">P16</text>
<text x="57.4" y="158.5">R19</text>
<text x="133.5" y="161">W10</text>
<text x="133.7" y="158.5">V12</text>
<text x="57.4" y="163.6">P17</text>
<text x="57.4" y="166.1">P18</text>
<text x="133.6" y="163.6">U12</text>
<text x="133.8" y="166.1">T12</text>
<text x="57.4" y="171.2">N16</text>
<text x="57.4" y="173.7">N18</text>
<text x="57.4" y="168.7">P19</text>
<text x="133.5" y="173.7">W16</text>
<text x="133.6" y="171.2">U15</text>
<text x="133.8" y="168.7">T15</text>
<text x="57.3" y="178.8">M16</text>
<text x="57.4" y="176.3">N17</text>
<text x="134.3" y="178.8">U8</text>
<text x="134.5" y="176.3">T8</text>
<text x="57.3" y="181.4">M17</text>
<text x="57.6" y="183.9">L16</text>
<text x="134.5" y="181.4">V8</text>
<text x="134.5" y="183.9">T9</text>
<text x="178" y="184">Sheet:</text>
<text x="178" y="181.2">LAAS/CNRS</text>
<text x="186.2" y="184">/OMODRI_SA_MCU/OMODRI_SA_GPIO/</text>
<text x="57.6" y="189">J16</text>
<text x="57.6" y="186.4">J17</text>
<text x="134.3" y="186.4">U9</text>
<text x="134.5" y="189">V9</text>
<text x="178" y="186.7">File:</text>
<text x="184.1" y="186.7">OMODRI_GPIO.kicad_sch</text>
<text x="178" y="196.9">KiCad</text>
<text x="178" y="194.1">Size:</text>
<text x="184.7" y="194.1">A4</text>
<text x="185.7" y="196.9">E.D.A.</text>
<text x="193.3" y="196.9">8.0.2</text>
<text x="200" y="194.1">Date:</text>
<text x="207" y="194.1">2024-03-20</text>
<text x="263" y="194.3">Rev:</text>
<text x="263" y="196.9">Id:</text>
<text x="267.1" y="196.9">3/25</text>
<text x="269.4" y="194.3">1.0</text>
</g>
<g font-size="1.8" fill="#840000">
<text x="35" y="11.9">1</text>
<text x="85" y="11.9">2</text>
<text x="135" y="11.9">3</text>
<text x="185" y="11.9">4</text>
<text x="235" y="11.9">5</text>
<text x="285" y="11.9">6</text>
<text x="10.3" y="35.9">A</text>
<text x="285.3" y="35.9">A</text>
<text x="10.3" y="85.9">B</text>
<text x="285.3" y="85.9">B</text>
<text x="10.3" y="135.9">C</text>
<text x="285.3" y="135.9">C</text>
<text x="10.3" y="185.9">D</text>
<text x="285.3" y="185.9">D</text>
<text x="35" y="199.9">1</text>
<text x="85" y="199.9">2</text>
<text x="135" y="199.9">3</text>
<text x="185" y="199.9">4</text>
<text x="235" y="199.9">5</text>
<text x="285" y="199.9">6</text>
</g>
<g font-size="1.8" fill="#848400">
<text x="77.6" y="22.5">PWM1_CHA</text>
<text x="153.8" y="22.5">SPIb_SOMI</text>
<text x="230" y="22.5">~{GPIO_GYRO_CSn}</text>
<text x="77.6" y="27.5">PWM2_CHA</text>
<text x="77.6" y="25">PWM1_CHB</text>
<text x="153.8" y="27.5">~{SPIb_CSn}</text>
<text x="153.8" y="25">SPIb_CLK</text>
<text x="230" y="25">~{GPIO_ACCEL_CSn}</text>
<text x="77.6" y="35.2">PWM3_CHB</text>
<text x="77.6" y="30.1">PWM2_CHB</text>
<text x="77.6" y="32.6">PWM3_CHA</text>
<text x="153.8" y="42.8">BOOT_MODE_1</text>
<text x="230" y="50.4">SCIc_RX</text>
<text x="230" y="52.9">SCIc_TX</text>
<text x="230" y="55.5">GPIO_SCI_TX_EN</text>
<text x="230" y="58">GPIO_CAN_RS485_SELECT</text>
<text x="77.6" y="65.6">SPIa_SOMI</text>
<text x="77.6" y="63.1">SPIa_SIMO</text>
<text x="77.6" y="60.6">~{GPIO_ENC1_CSn}</text>
<text x="77.6" y="68.2">SPIa_CLK</text>
<text x="153.8" y="73.3">BOOT_MODE_0</text>
<text x="77.6" y="93.6">GPIO_SELECT_1</text>
<text x="77.6" y="96.1">GPIO_SELECT_0</text>
<text x="77.6" y="98.7">SPId_SIMO</text>
<text x="153.8" y="98.7">GPIO_DRV_EN</text>
<text x="153.8" y="113.9">~{GPIO_DRV_CSn}</text>
<text x="153.8" y="116.4">~{GPIO_DRV_FAULTn}</text>
<text x="77.6" y="121.5">CAN_FD_RX</text>
<text x="77.6" y="124.1">CAN_FD_TX</text>
<text x="153.8" y="124.1">EQEP2_ENC1_CHB</text>
<text x="153.8" y="121.5">EQEP2_ENC1_CHA</text>
<text x="77.6" y="129.1">GPIO_DBG_2</text>
<text x="77.6" y="126.6">GPIO_DBG_0</text>
<text x="153.8" y="129.1">EQEP2_ENC1_CHI</text>
<text x="77.6" y="136.8">USB_N</text>
<text x="77.6" y="139.3">USB_P</text>
<text x="77.6" y="152">GPIO_DBG_1</text>
<text x="77.6" y="154.5">GPIO_DBG_3</text>
<text x="153.8" y="162.2">GPIO_IMU_INT</text>
<text x="77.6" y="169.8">GPIO_USB_DETECT</text>
<text x="153.8" y="177.4">SPIc_SIMO</text>
<text x="153.8" y="179.9">SPIc_SOMI</text>
<text x="153.8" y="174.9">GPIO_CAN_FD_SHDN</text>
<text x="153.8" y="182.5">SPIc_CLK</text>
<text x="77.6" y="190.1">SPIb_SIMO</text>
<text x="153.8" y="190.1">~{GPIO_ENC2_CSn}</text>
</g>
</svg>
